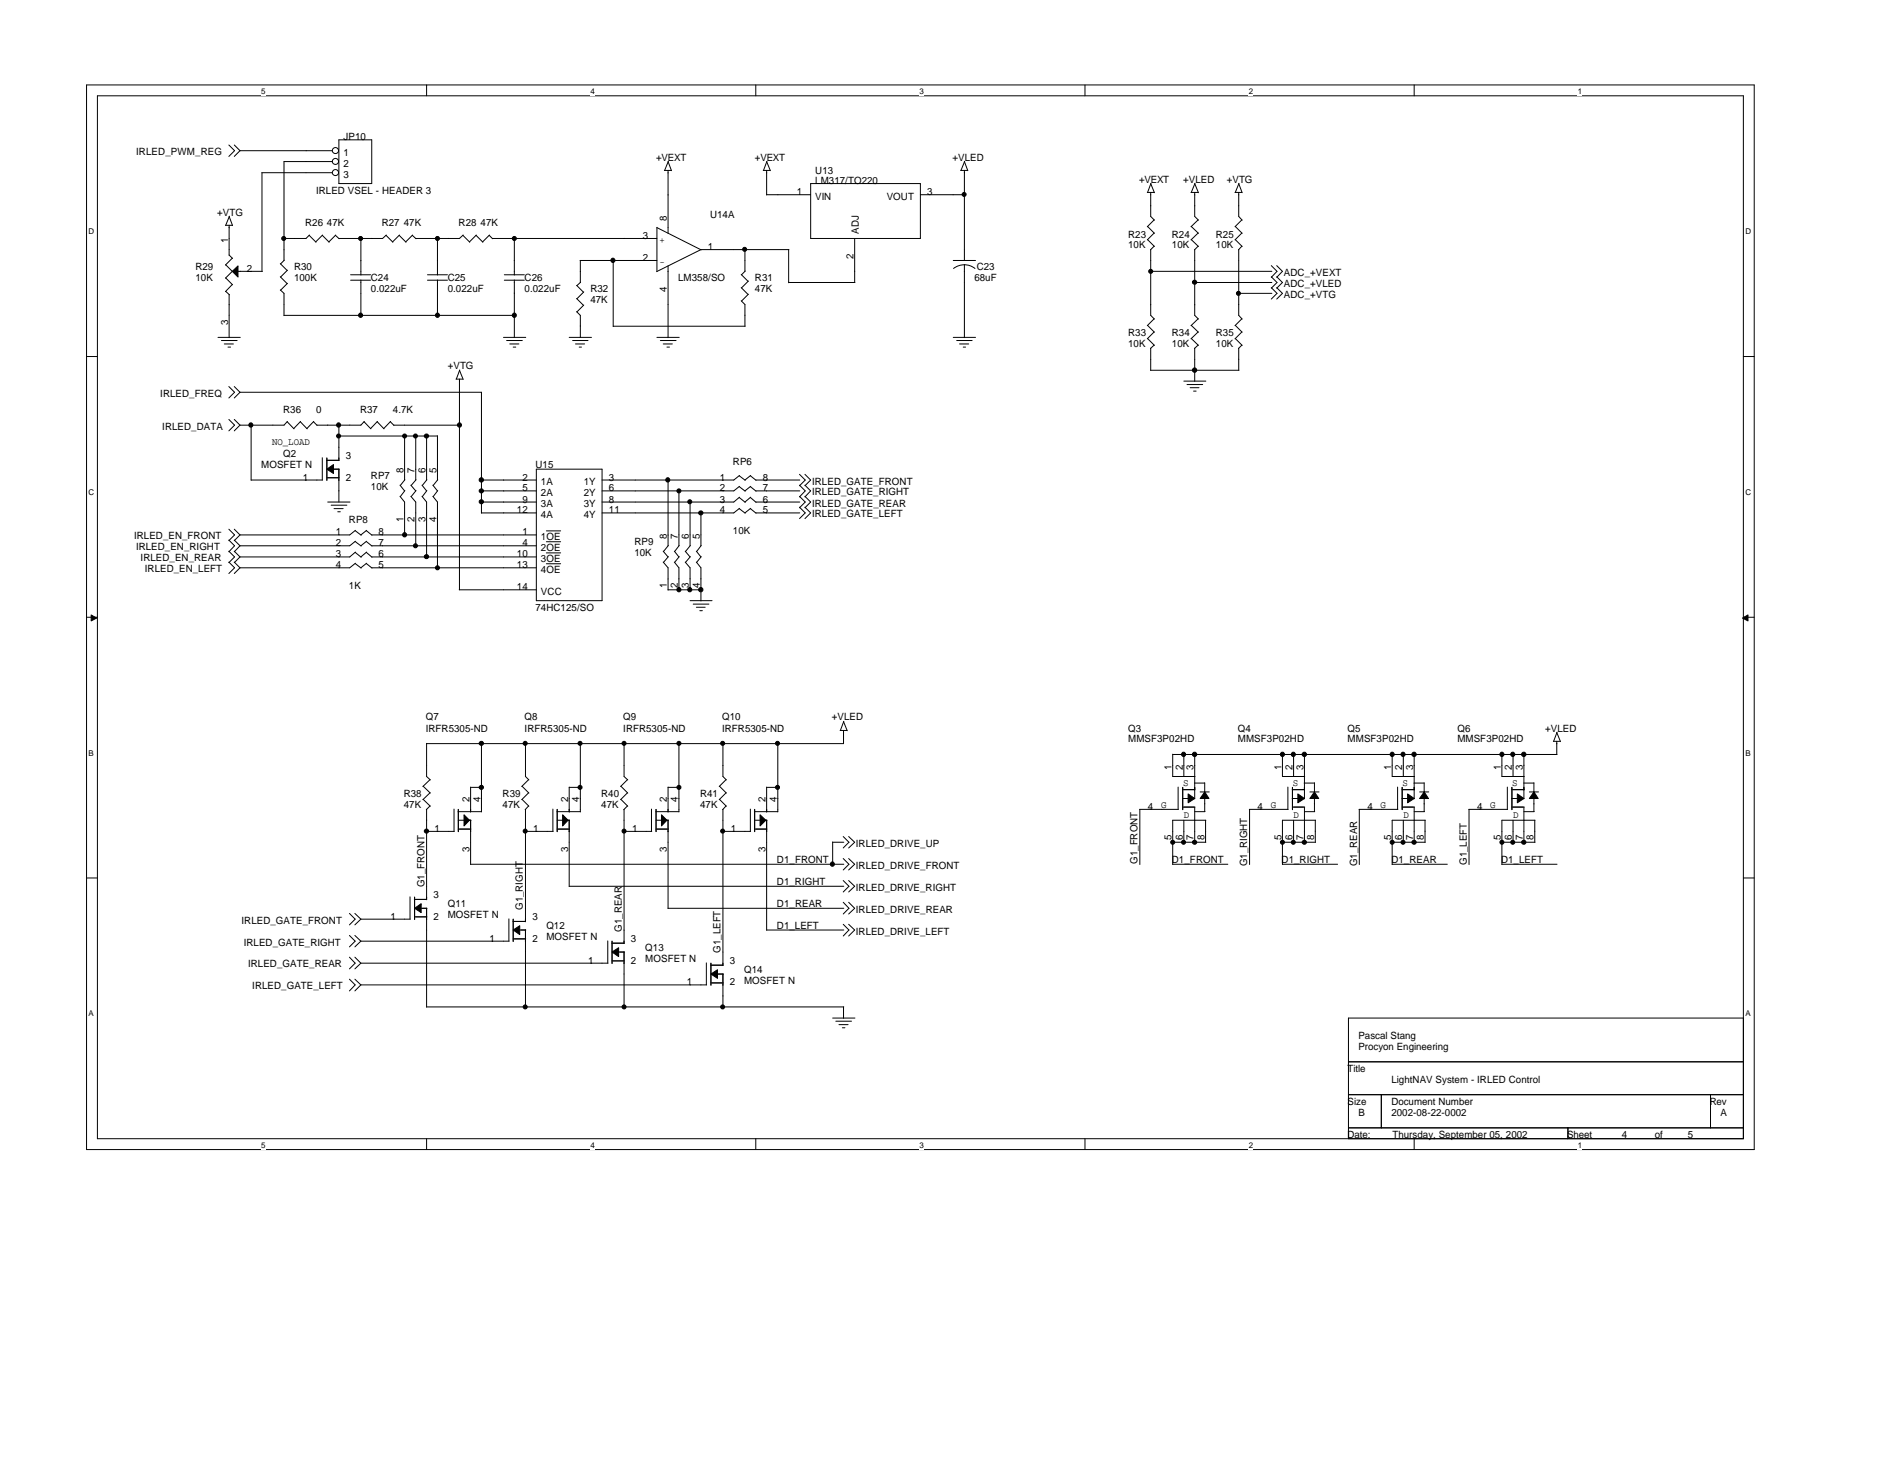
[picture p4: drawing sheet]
<svg xmlns="http://www.w3.org/2000/svg" width="279mm" height="216mm" viewBox="0 0 279 216" stroke-linecap="round" stroke-linejoin="round" font-family="sans-serif">
<path d="M12.8 12.6h247.1v157.6h-247.1zM14.4 14.2h243.9v154.4h-243.9z" fill="none" stroke="#000" stroke-width=".15"/>
<g fill="#fff">
<path d="M38.7 12.9h.6v1.3h-.6z"/>
<path d="M38.7 168.9h.6v1.3h-.6z"/>
</g>
<path d="M63.2 12.6v1.6M63.2 168.6v1.6" fill="none" stroke="#000" stroke-width=".15"/>
<g fill="#fff">
<path d="M87.5 12.9h.6v1.3h-.6z"/>
<path d="M87.5 168.9h.6v1.3h-.6z"/>
</g>
<path d="M112 12.6v1.6M112 168.6v1.6" fill="none" stroke="#000" stroke-width=".15"/>
<g fill="#fff">
<path d="M136.2 12.9h.6v1.3h-.6z"/>
<path d="M136.2 168.9h.6v1.3h-.6z"/>
</g>
<path d="M160.7 12.6v1.6M160.7 168.6v1.6" fill="none" stroke="#000" stroke-width=".15"/>
<g fill="#fff">
<path d="M185 12.9h.6v1.3h-.6z"/>
<path d="M185 168.9h.6v1.3h-.6z"/>
</g>
<path d="M209.5 12.6v1.6M209.5 168.6v1.6" fill="none" stroke="#000" stroke-width=".15"/>
<g fill="#fff">
<path d="M233.8 12.9h.6v1.3h-.6z"/>
<path d="M233.8 168.9h.6v1.3h-.6z"/>
<path d="M13.1 33.6h.8v1.3h-.8z"/>
<path d="M258.6 33.6h.8v1.3h-.8z"/>
<path d="M13.1 72.2h.8v1.3h-.8z"/>
<path d="M258.6 72.2h.8v1.3h-.8z"/>
</g>
<path d="M12.8 52.8h1.6M258.3 52.8h1.6" fill="none" stroke="#000" stroke-width=".15"/>
<g fill="#fff">
<path d="M13.1 110.8h.7v1.3h-.7z"/>
<path d="M258.6 110.8h.7v1.3h-.7z"/>
</g>
<path d="M12.8 91.4h1.6M258.3 91.4h1.6" fill="none" stroke="#000" stroke-width=".15"/>
<g fill="#000" stroke="#000" stroke-width=".15">
<path d="M13.5 91.1l.8 .4-.8 .4z" fill-rule="evenodd"/>
<path d="M258.1 91.5l.9-.4v.8z" fill-rule="evenodd"/>
</g>
<g fill="#fff">
<path d="M13.1 149.4h.7v1.3h-.7z"/>
<path d="M258.6 149.4h.7v1.3h-.7z"/>
</g>
<g fill="none" stroke="#000" stroke-width=".15">
<path d="M33.4 33.4h1M33.4 39.2l1.1 1M33.9 21.5l.8 .8-.8 .9M33.9 33.4v4.4M33.9 32.1l.6 1.3M33.9 37.8l.6 .5M34 32l-.6 1.4M34.4 38.2l-1 1M34.7 21.5l.9 .8M35.6 22.3l-.9 .9M35.6 22.3h13.6M38.8 25.6h10.4"/>
<path d="M38.8 25.6v14.6M41.5 39l1 1.1M42.1 38.5l-.5 .6M45.8 34.8l1 1.1M45.8 34.8l-.5 .5h-3.3M47.7 34.8l1.1 1.1M47.8 34.8l-1 1M49.2 23.9h-7.1v14.7M49.7 34.8l.5 .6M49.7 34.8l-1 1M50.2 20.7h4.9v6.5h-4.9zM53.5 35.3v5.4"/>
<path d="M57.2 34.8l1 1.1M57.2 34.8l-.5 .5h-6.5M59.1 34.8l1 1.1M59.2 34.8l-1 1M61.1 34.8l.5 .6M61.1 34.8l-1 1M64.8 35.3v5.4M68.6 34.8l1 1.1M68.6 34.8l-.5 .5h-6.5M70.5 34.8l1 1.1M70.6 34.8l-1.1 1M72.5 34.8l.5 .6"/>
<path d="M72.5 34.8l-1 1M72.9 35.3h24.4M76.2 35.3v5.4M85.9 38.6h11.4M86 38.6v3.2M90.8 38.6v9.8M97.3 33.7l6.6 3.3M97.3 33.7v6.5M98.4 25.2h1M99 25.2v9.3M99 39.4v10.6M99 23.9l.5 1.4"/>
<path d="M99 23.9l-.5 1.3M110.4 36.9v3.3M113.1 25.2h1M113.6 25.2v3.7M113.6 23.9l.5 1.4M113.6 28.8h6.5M113.6 23.9l-.5 1.3M116.8 37v4.9M116.9 37h-13.1l-6.5 3.2M120.1 27.2h16.2v8.1h-16.2zM126.6 35.3v6.5M136.3 28.8h6.6"/>
<path d="M141.2 38.6h3.3M142.3 25.2h1M142.9 39.2a2.44 2.44 0 0 1 1.5 .6M142.9 39.2a2.64 2.64 0 0 0-1.6 .6M142.9 25.2v13.4M142.9 39.2v10.8M142.9 23.9l.5 1.4M142.9 23.9l-.5 1.3M170 28.5h1M170 33.5l1 1M170 35.5l1 1M170.5 28.5v3.6l.5 .5"/>
<path d="M170.5 37v9.7l.5 .5M170.5 27.2l.5 1.3M170.5 27.1l-.5 1.4M171 32.6l-1 1M171 34.5l-1 1M171 36.5l-.6 .5M176.4 28.5h1.1M176.5 33.5l1 1M176.5 35.5l1 1M177 28.5v3.6l.5 .5M177 37v9.7l.5 .5M177 27.2l.5 1.3"/>
<path d="M177 27.1l-.5 1.4M177.5 32.6l-1.1 1M177.5 34.5l-1.1 1M177.5 36.5l-.6 .5M183 28.5h1M183 33.5l1 1M183 35.5l1 1M183.5 28.5v3.6l.5 .5M183.5 37v9.7l.5 .5M183.5 27.2l.5 1.3M183.6 27.1l-.6 1.4M184 32.6l-1 1"/>
<path d="M184 34.5l-1 1M184 36.5l-.5 .5M188.3 39.3l.9 .9-.9 .9M189.1 39.3l.9 .9-.9 .9M32.3 50h3.3M32.8 50.4h2.3M33.2 50.9h1.4M33.4 41.2l1.1 1M33.4 43.1l.6 .6M33.8 51.4h.4M33.9 57.2l.8 .9-.8 .8M33.9 43.6v6.4"/>
<path d="M34.4 40.2l-1 1M34.4 42.1l-1 1.1M34.7 57.2l.9 .9-.9 .8M35.3 40.2h3.6M35.5 58.1h35.8v17.9M41.5 42.9l.6 .5v3.3M41.5 41l1 1M42.1 46.7h34.1M42.6 40l-1 1M42.6 42l-1 1M51.9 40.7h3M51.9 41.5h3"/>
<path d="M53.5 41.5v5.2M63.3 40.7h3M63.3 41.5h3M64.8 41.5v5.2M67.6 56.1h1M68.1 56.1v31.2M68.1 54.8l.5 1.4M68.1 54.8l-.5 1.3M74.6 50h3.3M74.7 40.7h3M74.7 41.5h3M75.1 50.4h2.3"/>
<path d="M75.5 50.9h1.4M76 51.4h.4M76.2 41.5v8.5M84.3 50h3.3M84.8 50.4h2.3M85.3 50.9h1.3M85.4 46.1l.6 .6v3.3M85.4 44.2l1 1M85.4 42.3l1 1M85.8 51.4h.3M86 41.8l-.5 .5M86.5 45.2l-1 1"/>
<path d="M86.5 43.2l-1 1M90.8 48.3h19.6M97.3 50h3.3M97.8 50.4h2.4M98.2 50.9h1.4M98.8 51.4h.4M109.8 44.5l.6 .6v3.2M109.8 42.6l1 1M109.8 40.6l1 1.1M110.4 40.1l-.6 .6M110.9 43.6l-1.1 1M110.9 41.6l-1.1 1"/>
<path d="M116.8 41.8h9.9M141.2 50h3.3M141.7 50.4h2.3M142.1 50.9h1.4M142.7 51.4h.3M170 48.2l1 1M170 50.1l1 1M170.5 51.6v3.3M170.5 40.2h17.9M170.5 54.8h13.1M171 47.2l-1 1M171 49.2l-1 1"/>
<path d="M171 51.1l-.6 .5M175.4 56.4h3.2M175.8 56.9h2.4M176.3 57.4h1.3M176.5 48.2l1 1M176.5 50.1l1 1M176.8 57.9h.4M177 51.6v4.9M177 41.8h11.4M177.5 47.2l-1.1 1M177.5 49.2l-1.1 1M177.5 51.1l-.6 .5"/>
<path d="M183 48.2l1 1M183 50.1l1 1M183.5 51.6v3.2M183.5 43.4h4.9M184 47.2l-1 1M184 49.2l-1 1M184 51.1l-.5 .5M188.3 41l.9 .8-.9 .9M188.3 42.6l.9 .8-.9 .9M189.1 41l.9 .8-.9 .9M189.1 42.6l.9 .8-.9 .9M33.9 62.1l.8 .9-.8 .8"/>
<path d="M33.9 78.4l.8 .8-.8 .9M33.9 80l.8 .8-.8 .9M34.7 62.1l.9 .9M34.7 78.4l.9 .8M34.7 80l.9 .8M35.6 63l-.9 .8M35.6 79.2l-.9 .9M37.2 71.1h10.6M37.2 63v8.1M42.5 62.4l1.1 1.1M42.6 62.4l-.5 .6h-6.5M44.5 62.4l1 1.1"/>
<path d="M44.5 62.4l-1 1.1M46.4 62.4l.6 .6M46.5 62.4l-1 1.1M47.7 67.8v3.3M48.4 68.2h1.8M48.4 67.8v3.3M48.4 70.7h1.8M48.6 74.3h3.3M49.1 74.8h2.3M49.2 69.5h1M49.5 75.3h1.3M50 75.8h.4"/>
<path d="M50.2 63v5.2M50.2 69.5v4.8M50.2 64.6h14.6M52.6 78.6l.9 .7M52.7 78.5l-.9 .7h-16.2M53.9 62.4l1 1.1M54 62.4l-.5 .6h-6.6M54.3 78.6l.8 .7M54.3 78.5l-.8 .7M55.1 79.2h24.4M55.9 62.4l1 1.1M55.9 62.4l-1 1.1"/>
<path d="M57.8 62.4l.6 .6M57.9 62.4l-1.1 1.1M58.3 63h9.8M59.3 71.8l.6 .9M59.3 73.5l.6 .8v5M59.9 64.5v6.6M60 71l-.7 .9M60 72.6l-.7 .9M60.9 71.8l.7 .9M60.9 73.5l.7 .8v6.6M61.6 64.6v6.5M61.6 71l-.7 .9"/>
<path d="M61.6 72.6l-.7 .9M62.5 73.5l.7 .8v8.2M62.5 71.8l.7 .9M63.2 64.6v6.5M63.2 71l-.6 .9M63.2 72.6l-.6 .9M64.1 71.8l.7 .9M64.1 73.5l.7 .8v9.8M64.8 64.5v6.6M64.8 71l-.6 .9M64.8 72.6l-.6 .9M71.3 74.3h8.2"/>
<path d="M71.3 71.1h8.2M71.3 72.7h8.2M71.3 76h8.2M79.5 69.5h9.7v19.4h-9.7zM80.9 78.6h2.2M99 71.1v9.7M100.6 72.6v8.2M102.2 74.3v6.5M103.8 75.9v4.9M109.5 72.1l.9 .6M109.5 73.7l.9 .7M109.5 75.3l.9 .7"/>
<path d="M109.5 70.4l.9 .7M109.6 73.6l-.9 .7h-19.5M109.6 72l-.9 .7h-19.5M109.6 75.3l-.9 .7h-19.5M109.6 70.4l-.9 .7h-19.5M111.2 72.1l.8 .6M111.2 73.7l.8 .7M111.2 75.3l.8 .7M111.2 70.4l.8 .7M111.2 72l-.8 .7M111.2 73.6l-.8 .7M111.2 75.3l-.8 .7"/>
<path d="M111.2 70.4l-.8 .7M112 74.3h6.5M112 71.1h6.5M112 72.7h6.5M112 76h6.5M118.4 71.8l.9 .9-.9 .9M118.4 70.2l.9 .9-.9 .8M118.4 73.5l.9 .8-.9 .9M118.4 75.1l.9 .9-.9 .8M119.2 71.8l.9 .9-.9 .9M119.2 70.2l.9 .9-.9 .8M119.2 73.5l.9 .8-.9 .9"/>
<path d="M119.2 75.1l.9 .9-.9 .8M33.9 83.2l.8 .9-.8 .8M33.9 81.6l.8 .9-.8 .8M34.7 83.2l.9 .9M34.7 81.6l.9 .9M35.6 84.1l-.9 .8M35.6 82.5l-.9 .8M35.6 80.8l-.9 .9M52.6 80.2l.9 .7M52.6 81.8l.9 .7M52.6 83.4l.9 .7M52.7 80.1l-.9 .7h-16.2"/>
<path d="M52.7 81.8l-.9 .7h-16.2M52.7 83.4l-.9 .7h-16.2M54.3 80.2l.8 .7M54.3 81.8l.8 .7M54.3 83.4l.8 .7M54.3 80.1l-.8 .7M54.3 81.8l-.8 .7M54.3 83.4l-.8 .7M55.1 80.8h24.4M55.1 82.5h24.4M55.1 84.1h24.4M68 87.3h11.5"/>
<path d="M80.9 80.2h2.2M80.9 81.9h2.2M80.9 83.5h2.2M98.2 83.2l.8 .9v3.3M98.2 81.6l.8 .9M99 87.3h4.9M99 80.8l-.7 .9M99 82.4l-.7 .9M99.9 81.6l.7 .9M99.9 83.2l.7 .9v3.2M100.6 80.8l-.7 .9M100.6 82.4l-.7 .9"/>
<path d="M101.5 81.6l.7 .9M101.5 83.2l.7 .9v3.2M102.2 88.9h3.3M102.3 80.8l-.7 .9M102.3 82.4l-.7 .9M102.7 89.5h2.3M103.2 89.9h1.3M103.2 81.6l.6 .9M103.2 83.2l.6 .9v4.9M103.7 90.4h.3M103.9 80.8l-.7 .9M103.9 82.4l-.7 .9"/>
<path d="M62.7 116.4l1 1M62.7 118.4l1 1M63.2 110.1v4.9l.5 .5M63.2 119.9v13.3M63.7 115.4l-1.1 1.1M63.7 117.4l-1.1 1M63.7 119.3l-.5 .6M67.3 119.8v3.3M67.9 119.9v3.3M69.7 116.5v3.7M69.7 116.6h1.7M71.3 110.1v10.1"/>
<path d="M77.3 116.4l1.1 1M77.3 118.4l1.1 1M77.8 110.1v4.9l.6 .5M77.8 119.9v16.6M78.3 115.4l-1 1.1M78.3 117.4l-1 1M78.3 119.3l-.5 .6M81.9 119.8v3.3M82.5 119.9v3.3M84.3 116.5v3.7M84.3 116.6h1.7M86 110.1v10.1"/>
<path d="M92 116.4l1 1M92 118.4l1 1M92.5 110.1v4.9l.5 .5M92.5 119.9v19.8M93 115.4l-1.1 1.1M93 117.4l-1.1 1M93 119.3l-.6 .6M96.5 119.8v3.3M97.2 119.9v3.3M99 116.5v3.7M99 116.6h1.6M100.6 110.1v10.1"/>
<path d="M106.6 116.4l1 1M106.6 118.4l1 1M107.1 110.1v4.9l.5 .5M107.1 119.9v23.1M107.6 115.4l-1.1 1.1M107.6 117.4l-1.1 1M107.6 119.3l-.5 .6M111.2 119.8v3.3M111.8 119.9v3.3M113.6 116.5v3.7M113.6 116.6h1.7M115.2 110.1v10.1"/>
<path d="M124.5 108.2h1M125 108.2v1.9h-61.8M125 106.9l.5 1.3M125 106.8l-.5 1.4M168.8 119.9h5.8M168.9 119.9v8.1M173.7 111.7v3.3h3.3M173.7 111.7h57M174.5 116.5v3.4M175.2 116.9h1.8M175.2 118.2h1.8M175.2 119.5h1.8"/>
<path d="M175.2 116.6v3.3M175.4 111.7v3.3M176.9 116h1.6M177 111.7v6.6M177 119.5v5.3M177.8 117.3h1.3M178.5 115.9v4.3M185.1 119.9h5.7M185.1 119.9v8.1M190 111.7v3.3h3.3M190.8 116.5v3.4M191.4 116.9h1.8"/>
<path d="M191.4 118.2h1.8M191.5 116.6v3.3M191.5 119.5h1.8M191.6 111.7v3.3M193.2 116h1.5M193.2 111.7v6.6M193.2 119.5v5.3M194.1 117.3h1.3M194.7 115.9v4.3M201.3 119.9h5.8M201.4 119.9v8.1M206.2 111.7v3.3h3.3"/>
<path d="M207 116.5v3.4M207.7 116.9h1.8M207.7 118.2h1.8M207.7 119.5h1.8M207.7 116.6v3.3M207.9 111.7v3.3M209.5 116h1.5M209.5 111.7v6.6M209.5 119.5v5.3M210.3 117.3h1.4M211 115.9v4.3M217.6 119.9h5.7"/>
<path d="M217.6 119.9v8.1M222.5 111.7v3.3h3.3M223.3 116.5v3.4M223.9 116.9h1.9M223.9 118.2h1.9M224 119.5h1.8M224 116.6v3.3M224.1 111.7v3.3M225.7 116h1.5M225.8 111.7v6.6M225.8 119.5v5.3M226.6 117.3h1.3"/>
<path d="M227.2 115.9v4.3M230.1 109.8h1M230.6 109.8v1.9M230.6 108.5l.6 1.3M230.7 108.4l-.5 1.4M12.8 130h1.6M51.8 138.5l.8 .9-.8 .8M51.8 135.3l.8 .8-.8 .9M52.6 138.5l.9 .9M52.6 135.3l.9 .8M53.5 139.4l-.9 .8M53.5 136.1l-.9 .9"/>
<path d="M53.5 136.1h7.3M53.5 139.4h21.9M60.7 132.8v3.3M61.4 133.2h1.8M61.4 132.8v3.3M61.4 135.8h1.8M62.2 134.5h1M63.2 123.1h4.1M63.2 134.5v14.6M67.9 120.2h3.4M67.9 121.5h1.9M67.9 122.8h1.9"/>
<path d="M69.7 121.5v6.5M69.7 128h55.3M75.4 136.1v3.3M76 136.4h1.8M76 136.1v3.3M76 139h1.9M76.9 137.7h1M77.8 137.7v11.4M77.8 123.1h4.2M82.5 120.2h3.5M82.5 121.5h1.9M82.5 122.8h1.9"/>
<path d="M84.3 121.5v9.8M84.3 131.2h40.7M90 139.3v3.3M90.6 139.7h1.9M90.7 139.4v3.3M92.5 123.1h4.1M97.1 120.2h3.5M97.2 121.5h1.8M97.2 122.8h1.8M99 121.5v13M99 134.5h26M107.1 123.1h4.1"/>
<path d="M111.8 120.2h3.4M111.8 121.5h1.8M111.8 122.8h1.8M113.6 121.5v16.3M113.6 137.7h11.4M123.4 124.7v3.3M123.4 124.7h1.6M124.9 136.9l.9 .8-.9 .9M124.9 133.6l.9 .9-.9 .8M124.9 127.1l.9 .9-.9 .8M124.9 130.4l.9 .8-.9 .9M124.9 123.9l.9 .8-.9 .9"/>
<path d="M125.7 136.9l.9 .8-.9 .9M125.7 133.6l.9 .9-.9 .8M125.7 127.1l.9 .9-.9 .8M125.7 130.4l.9 .8-.9 .9M125.7 123.9l.9 .8-.9 .9M173.7 124.7h4.9M173.7 128h8.2M175.4 121.5v3.3M177 120.2h1.5M178.6 121.5v3.2M178.6 121.5h-4.9v6.5M190 124.7h4.9"/>
<path d="M190 128h8.2M191.6 121.5v3.3M193.2 120.2h1.6M194.9 121.5v3.2M194.9 121.5h-4.9v6.5M206.2 124.7h5M206.2 128h8.2M207.9 121.5v3.3M209.5 120.2h1.5M211.1 121.5v3.2M211.2 121.5h-5v6.5M222.5 124.7h4.9"/>
<path d="M222.5 128h8.2M224.1 121.5v3.3M225.8 120.2h1.5M227.4 121.5v3.2M227.4 121.5h-4.9v6.5M258.3 130h1.6M51.8 145l.8 .8-.8 .9M51.8 141.7l.8 .9-.8 .9M52.6 145l.9 .8M52.6 141.7l.9 .9M53.5 145.8l-.9 .9M53.5 142.6l-.9 .9"/>
<path d="M53.5 142.6h36.6M53.5 145.8h51.2M63.2 149.1h61.8M90.7 142.3h1.8M91.5 141h1M92.5 141v8.1M104.6 142.6v3.2M105.3 142.9h1.8M105.3 142.6v3.3M105.3 145.5h1.8M106.1 144.2h1M107.1 144.2v4.9"/>
<path d="M123.4 150.8h3.3M123.8 151.2h2.3M124.3 151.7h1.3M124.8 152.2h.4M125 149.1v1.7M199.8 150.8h58.5v17.8h-58.5zM199.8 157.2h58.5M199.8 162.1h58.5M199.8 167h58.5M204.6 162.1v4.9M232.3 167v1.6M253.4 162.1v4.9"/>
<circle cx="49.7" cy="23.9" r=".45"/>
<circle cx="49.7" cy="22.3" r=".45"/>
<circle cx="49.7" cy="25.6" r=".45"/>
</g>
<g fill="#000" stroke="#000" stroke-width=".15">
<path d="M34.4 40.2l.9-.8v1.6z" fill-rule="evenodd"/>
<path d="M48.4 69.5l1-.7v1.3z" fill-rule="evenodd"/>
<path d="M176 117.6l1 .6-1 .7z" fill-rule="evenodd"/>
<path d="M178.5 117.3l.6 .9h-1.3z" fill-rule="evenodd"/>
<path d="M192.3 117.6l.9 .6-.9 .7z" fill-rule="evenodd"/>
<path d="M194.7 117.3l.7 .9h-1.3z" fill-rule="evenodd"/>
<path d="M208.5 117.6l1 .6-1 .7z" fill-rule="evenodd"/>
<path d="M211 117.3l.6 .9h-1.3z" fill-rule="evenodd"/>
<path d="M224.8 117.6l1 .6-1 .7z" fill-rule="evenodd"/>
<path d="M227.2 117.3l.7 .9h-1.3z" fill-rule="evenodd"/>
<path d="M61.4 134.5l1-.7v1.3z" fill-rule="evenodd"/>
<path d="M68.7 120.7l.8 .8-.8 .8z" fill-rule="evenodd"/>
<path d="M76 137.7l1-.6v1.3z" fill-rule="evenodd"/>
<path d="M83.3 120.7l.9 .8-.9 .8z" fill-rule="evenodd"/>
<path d="M98 120.7l.8 .8-.8 .8z" fill-rule="evenodd"/>
<path d="M112.6 120.7l.8 .8-.8 .8z" fill-rule="evenodd"/>
<path d="M90.7 141l.9-.7v1.4z" fill-rule="evenodd"/>
<path d="M105.3 144.2l1-.6v1.3z" fill-rule="evenodd"/>
<circle cx="42" cy="35.3" r=".3"/>
<circle cx="53.4" cy="35.3" r=".3"/>
<circle cx="64.8" cy="35.3" r=".3"/>
<circle cx="76.2" cy="35.3" r=".3"/>
<circle cx="90.8" cy="38.6" r=".31"/>
<circle cx="110.3" cy="36.9" r=".3"/>
<circle cx="142.8" cy="28.8" r=".3"/>
<circle cx="53.4" cy="46.7" r=".31"/>
<circle cx="64.8" cy="46.7" r=".31"/>
<circle cx="76.2" cy="46.7" r=".31"/>
<circle cx="170.5" cy="40.2" r=".3"/>
<circle cx="177" cy="54.8" r=".32"/>
<circle cx="177" cy="41.8" r=".31"/>
<circle cx="183.5" cy="43.4" r=".3"/>
<circle cx="37.1" cy="62.9" r=".31"/>
<circle cx="50.1" cy="62.9" r=".31"/>
<circle cx="50.2" cy="64.6" r=".3"/>
<circle cx="59.9" cy="79.2" r=".31"/>
<circle cx="59.9" cy="64.6" r=".3"/>
<circle cx="61.5" cy="64.6" r=".3"/>
<circle cx="63.2" cy="64.6" r=".31"/>
<circle cx="68.1" cy="62.9" r=".31"/>
<circle cx="71.3" cy="71.1" r=".32"/>
<circle cx="71.3" cy="72.7" r=".31"/>
<circle cx="71.3" cy="74.3" r=".31"/>
<circle cx="98.9" cy="71.1" r=".31"/>
<circle cx="100.6" cy="72.7" r=".3"/>
<circle cx="102.2" cy="74.3" r=".3"/>
<circle cx="103.8" cy="76" r=".31"/>
<circle cx="61.5" cy="80.8" r=".3"/>
<circle cx="63.2" cy="82.4" r=".31"/>
<circle cx="64.8" cy="84.1" r=".3"/>
<circle cx="100.6" cy="87.3" r=".31"/>
<circle cx="102.2" cy="87.3" r=".31"/>
<circle cx="103.8" cy="87.3" r=".32"/>
<circle cx="71.3" cy="110.1" r=".31"/>
<circle cx="71.3" cy="116.6" r=".31"/>
<circle cx="77.8" cy="110.1" r=".3"/>
<circle cx="85.9" cy="110.1" r=".3"/>
<circle cx="85.9" cy="116.6" r=".3"/>
<circle cx="92.4" cy="110.1" r=".3"/>
<circle cx="100.6" cy="110.1" r=".3"/>
<circle cx="100.6" cy="116.6" r=".3"/>
<circle cx="107.1" cy="110.1" r=".3"/>
<circle cx="115.2" cy="110.1" r=".3"/>
<circle cx="115.2" cy="116.6" r=".3"/>
<circle cx="175.3" cy="111.7" r=".31"/>
<circle cx="177" cy="111.7" r=".32"/>
<circle cx="190" cy="111.7" r=".31"/>
<circle cx="191.6" cy="111.7" r=".31"/>
<circle cx="193.2" cy="111.7" r=".32"/>
<circle cx="206.2" cy="111.7" r=".31"/>
<circle cx="207.8" cy="111.7" r=".31"/>
<circle cx="209.5" cy="111.7" r=".32"/>
<circle cx="222.5" cy="111.7" r=".31"/>
<circle cx="224.1" cy="111.7" r=".31"/>
<circle cx="225.7" cy="111.7" r=".32"/>
<circle cx="63.2" cy="123.1" r=".31"/>
<circle cx="77.8" cy="123.1" r=".3"/>
<circle cx="92.4" cy="123.1" r=".3"/>
<circle cx="107.1" cy="123.1" r=".3"/>
<circle cx="123.3" cy="128" r=".31"/>
<circle cx="173.7" cy="124.7" r=".3"/>
<circle cx="175.3" cy="124.7" r=".3"/>
<circle cx="177" cy="124.7" r=".31"/>
<circle cx="190" cy="124.7" r=".3"/>
<circle cx="191.6" cy="124.7" r=".3"/>
<circle cx="193.2" cy="124.7" r=".31"/>
<circle cx="206.2" cy="124.7" r=".3"/>
<circle cx="207.8" cy="124.7" r=".3"/>
<circle cx="209.5" cy="124.7" r=".31"/>
<circle cx="222.5" cy="124.7" r=".3"/>
<circle cx="224.1" cy="124.7" r=".3"/>
<circle cx="225.7" cy="124.7" r=".31"/>
<circle cx="77.8" cy="149.1" r=".3"/>
<circle cx="92.4" cy="149.1" r=".3"/>
<circle cx="107.1" cy="149.1" r=".3"/>
</g>
<g font-size="1.5">
<text x="20.2" y="23">IRLED_PWM_REG</text>
<text x="50.9" y="20.7">JP10</text>
<text x="50.9" y="23.1">1</text>
<text x="97.2" y="23.8">+VEXT</text>
<text x="111.8" y="23.8">+VEXT</text>
<text x="141.1" y="23.8">+VLED</text>
<text x="46.8" y="28.7">IRLED VSEL - HEADER 3</text>
<text x="50.9" y="24.7">2</text>
<text x="50.9" y="26.4">3</text>
<text x="118" y="28.9">1</text>
<text x="120.8" y="25.7">U13</text>
<text x="120.8" y="27.2">LM317/TO220</text>
<text x="120.8" y="29.6">VIN</text>
<text x="131.4" y="29.6">VOUT</text>
<text x="137.4" y="28.9">3</text>
<text x="168.7" y="27.1">+VEXT</text>
<text x="175.3" y="27.1">+VLED</text>
<text x="181.7" y="27.1">+VTG</text>
<text x="32.2" y="31.9">+VTG</text>
<text x="33.8" y="35.9" transform="rotate(-90 33.8 35.9)">1</text>
<text x="45.2" y="33.5">R26</text>
<text x="48.4" y="33.5">47K</text>
<text x="56.6" y="33.5">R27</text>
<text x="59.8" y="33.5">47K</text>
<text x="67.9" y="33.5">R28</text>
<text x="71.2" y="33.5">47K</text>
<text x="95.2" y="35.4">3</text>
<text x="98.8" y="32.7" transform="rotate(-90 98.8 32.7)">8</text>
<text x="105.2" y="32.3">U14A</text>
<text x="127.2" y="34.6" transform="rotate(-90 127.2 34.6)">ADJ</text>
<text x="167.1" y="35.2">R23</text>
<text x="173.6" y="35.2">R24</text>
<text x="180.1" y="35.2">R25</text>
<text x="29" y="40">R29</text>
<text x="29" y="41.7">10K</text>
<text x="36.6" y="40.3">2</text>
<text x="43.6" y="40">R30</text>
<text x="43.6" y="41.7">100K</text>
<text x="54.9" y="41.7">C24</text>
<text x="66.3" y="41.7">C25</text>
<text x="77.7" y="41.7">C26</text>
<text x="95.2" y="38.7">2</text>
<text x="97.7" y="36">+</text>
<text x="97.7" y="39.3">-</text>
<text x="100.5" y="41.7">LM358/SO</text>
<text x="104.9" y="37">1</text>
<text x="111.8" y="41.7">R31</text>
<text x="126.4" y="38.3" transform="rotate(-90 126.4 38.3)">2</text>
<text x="144.4" y="41.7">68uF</text>
<text x="144.7" y="40">C23</text>
<text x="167.1" y="36.8">10K</text>
<text x="173.6" y="36.8">10K</text>
<text x="180.1" y="36.8">10K</text>
<text x="190.2" y="40.9">ADC_+VEXT</text>
<text x="54.9" y="43.3">0.022uF</text>
<text x="66.3" y="43.3">0.022uF</text>
<text x="77.7" y="43.3">0.022uF</text>
<text x="87.5" y="43.3">R32</text>
<text x="87.5" y="44.9">47K</text>
<text x="98.8" y="43.2" transform="rotate(-90 98.8 43.2)">4</text>
<text x="111.8" y="43.3">47K</text>
<text x="190.2" y="42.5">ADC_+VLED</text>
<text x="190.2" y="44.1">ADC_+VTG</text>
<text x="33.8" y="48.1" transform="rotate(-90 33.8 48.1)">3</text>
<text x="167.1" y="49.8">R33</text>
<text x="167.1" y="51.4">10K</text>
<text x="173.6" y="49.8">R34</text>
<text x="173.6" y="51.4">10K</text>
<text x="180.1" y="49.8">R35</text>
<text x="180.1" y="51.4">10K</text>
<text x="23.7" y="58.8">IRLED_FREQ</text>
<text x="66.3" y="54.7">+VTG</text>
<text x="24" y="63.6">IRLED_DATA</text>
<text x="40.3" y="65.9">NO_LOAD</text>
<text x="42" y="61.2">R36</text>
<text x="46.8" y="61.2">0</text>
<text x="53.3" y="61.2">R37</text>
<text x="58.2" y="61.2">4.7K</text>
<text x="38.7" y="69.3">MOSFET N</text>
<text x="42" y="67.7">Q2</text>
<text x="44.9" y="71.2">1</text>
<text x="51.2" y="67.9">3</text>
<text x="51.2" y="71.2">2</text>
<text x="54.9" y="71">RP7</text>
<text x="59.8" y="70.1" transform="rotate(-90 59.8 70.1)">8</text>
<text x="61.4" y="70.1" transform="rotate(-90 61.4 70.1)">7</text>
<text x="63" y="70.1" transform="rotate(-90 63 70.1)">6</text>
<text x="64.6" y="70.1" transform="rotate(-90 64.6 70.1)">5</text>
<text x="77.4" y="71.2">2</text>
<text x="79.3" y="69.3">U15</text>
<text x="80.1" y="71.9">1A</text>
<text x="86.5" y="71.9">1Y</text>
<text x="90.2" y="71.2">3</text>
<text x="106.6" y="71.2">1</text>
<text x="108.6" y="68.8">RP6</text>
<text x="113" y="71.2">8</text>
<text x="120.3" y="71.8">IRLED_GATE_FRONT</text>
<text x="51.7" y="77.4">RP8</text>
<text x="54.9" y="72.6">10K</text>
<text x="59.8" y="77.3" transform="rotate(-90 59.8 77.3)">1</text>
<text x="61.4" y="77.3" transform="rotate(-90 61.4 77.3)">2</text>
<text x="63" y="77.3" transform="rotate(-90 63 77.3)">3</text>
<text x="64.6" y="77.3" transform="rotate(-90 64.6 77.3)">4</text>
<text x="76.6" y="76">12</text>
<text x="77.4" y="72.8">5</text>
<text x="77.4" y="74.4">9</text>
<text x="80.1" y="73.5">2A</text>
<text x="80.1" y="75.1">3A</text>
<text x="80.1" y="76.8">4A</text>
<text x="86.5" y="73.5">2Y</text>
<text x="86.5" y="75.1">3Y</text>
<text x="86.5" y="76.8">4Y</text>
<text x="90.2" y="72.8">6</text>
<text x="90.2" y="74.4">8</text>
<text x="90.2" y="76">11</text>
<text x="106.6" y="72.8">2</text>
<text x="106.6" y="76">4</text>
<text x="106.6" y="74.4">3</text>
<text x="113" y="76">5</text>
<text x="113" y="74.4">6</text>
<text x="113" y="72.8">7</text>
<text x="120.3" y="73.4">IRLED_GATE_RIGHT</text>
<text x="120.3" y="75">IRLED_GATE_REAR</text>
<text x="120.3" y="76.6">IRLED_GATE_LEFT</text>
<text x="19.9" y="79.9">IRLED_EN_FRONT</text>
<text x="20.2" y="81.5">IRLED_EN_RIGHT</text>
<text x="20.8" y="83.1">IRLED_EN_REAR</text>
<text x="49.7" y="79.3">1</text>
<text x="49.7" y="80.9">2</text>
<text x="49.7" y="82.5">3</text>
<text x="56.1" y="82.5">6</text>
<text x="56.1" y="80.9">7</text>
<text x="56.1" y="79.3">8</text>
<text x="76.6" y="82.5">10</text>
<text x="77.4" y="79.3">1</text>
<text x="77.4" y="80.9">4</text>
<text x="80.1" y="80">1OE</text>
<text x="80.1" y="81.6">2OE</text>
<text x="80.1" y="83.3">3OE</text>
<text x="94" y="80.7">RP9</text>
<text x="94" y="82.3">10K</text>
<text x="98.8" y="79.8" transform="rotate(-90 98.8 79.8)">8</text>
<text x="100.4" y="79.8" transform="rotate(-90 100.4 79.8)">7</text>
<text x="102.1" y="79.8" transform="rotate(-90 102.1 79.8)">6</text>
<text x="103.7" y="79.8" transform="rotate(-90 103.7 79.8)">5</text>
<text x="108.6" y="79.1">10K</text>
<text x="21.5" y="84.8">IRLED_EN_LEFT</text>
<text x="49.7" y="84.2">4</text>
<text x="51.7" y="87.2">1K</text>
<text x="56.1" y="84.2">5</text>
<text x="76.6" y="87.4">14</text>
<text x="76.6" y="84.2">13</text>
<text x="80.1" y="88.1">VCC</text>
<text x="80.1" y="84.9">4OE</text>
<text x="98.8" y="87.1" transform="rotate(-90 98.8 87.1)">1</text>
<text x="100.4" y="87.1" transform="rotate(-90 100.4 87.1)">2</text>
<text x="102.1" y="87.1" transform="rotate(-90 102.1 87.1)">3</text>
<text x="103.7" y="87.1" transform="rotate(-90 103.7 87.1)">4</text>
<text x="79.3" y="90.4">74HC125/SO</text>
<text x="63.1" y="106.7">Q7</text>
<text x="77.7" y="106.7">Q8</text>
<text x="92.3" y="106.7">Q9</text>
<text x="107" y="106.7">Q10</text>
<text x="123.2" y="106.7">+VLED</text>
<text x="63.1" y="108.3">IRFR5305-ND</text>
<text x="77.7" y="108.3">IRFR5305-ND</text>
<text x="92.3" y="108.3">IRFR5305-ND</text>
<text x="107" y="108.3">IRFR5305-ND</text>
<text x="167.1" y="108.3">Q3</text>
<text x="167.1" y="109.9">MMSF3P02HD</text>
<text x="173.6" y="114" transform="rotate(-90 173.6 114)">1</text>
<text x="175.2" y="114" transform="rotate(-90 175.2 114)">2</text>
<text x="176.8" y="114" transform="rotate(-90 176.8 114)">3</text>
<text x="183.4" y="108.3">Q4</text>
<text x="183.4" y="109.9">MMSF3P02HD</text>
<text x="189.8" y="114" transform="rotate(-90 189.8 114)">1</text>
<text x="191.5" y="114" transform="rotate(-90 191.5 114)">2</text>
<text x="193.1" y="114" transform="rotate(-90 193.1 114)">3</text>
<text x="199.6" y="108.3">Q5</text>
<text x="199.6" y="109.9">MMSF3P02HD</text>
<text x="206.1" y="114" transform="rotate(-90 206.1 114)">1</text>
<text x="207.7" y="114" transform="rotate(-90 207.7 114)">2</text>
<text x="209.3" y="114" transform="rotate(-90 209.3 114)">3</text>
<text x="215.9" y="108.3">Q6</text>
<text x="215.9" y="109.9">MMSF3P02HD</text>
<text x="222.3" y="114" transform="rotate(-90 222.3 114)">1</text>
<text x="224" y="114" transform="rotate(-90 224 114)">2</text>
<text x="225.6" y="114" transform="rotate(-90 225.6 114)">3</text>
<text x="228.9" y="108.3">+VLED</text>
<text x="59.8" y="118.1">R38</text>
<text x="59.8" y="119.7">47K</text>
<text x="69.6" y="118.8" transform="rotate(-90 69.6 118.8)">2</text>
<text x="71.2" y="118.8" transform="rotate(-90 71.2 118.8)">4</text>
<text x="74.5" y="118.1">R39</text>
<text x="74.5" y="119.7">47K</text>
<text x="84.2" y="118.8" transform="rotate(-90 84.2 118.8)">2</text>
<text x="85.8" y="118.8" transform="rotate(-90 85.8 118.8)">4</text>
<text x="89.1" y="118.1">R40</text>
<text x="89.1" y="119.7">47K</text>
<text x="98.8" y="118.8" transform="rotate(-90 98.8 118.8)">2</text>
<text x="100.4" y="118.8" transform="rotate(-90 100.4 118.8)">4</text>
<text x="103.7" y="118.1">R41</text>
<text x="103.7" y="119.7">47K</text>
<text x="113.4" y="118.8" transform="rotate(-90 113.4 118.8)">2</text>
<text x="115.1" y="118.8" transform="rotate(-90 115.1 118.8)">4</text>
<text x="170.1" y="119.9">4</text>
<text x="172" y="119.6">G</text>
<text x="175.3" y="116.3">S</text>
<text x="186.3" y="119.9">4</text>
<text x="188.3" y="119.6">G</text>
<text x="191.5" y="116.3">S</text>
<text x="202.6" y="119.9">4</text>
<text x="204.5" y="119.6">G</text>
<text x="207.8" y="116.3">S</text>
<text x="218.8" y="119.9">4</text>
<text x="220.8" y="119.6">G</text>
<text x="224" y="116.3">S</text>
<text x="64.4" y="123.2">1</text>
<text x="79" y="123.2">1</text>
<text x="93.6" y="123.2">1</text>
<text x="108.3" y="123.2">1</text>
<text x="126.8" y="125.4">IRLED_DRIVE_UP</text>
<text x="173.6" y="124.5" transform="rotate(-90 173.6 124.5)">5</text>
<text x="175.2" y="124.5" transform="rotate(-90 175.2 124.5)">6</text>
<text x="175.4" y="121.2">D</text>
<text x="176.8" y="124.5" transform="rotate(-90 176.8 124.5)">7</text>
<text x="178.4" y="124.5" transform="rotate(-90 178.4 124.5)">8</text>
<text x="189.8" y="124.5" transform="rotate(-90 189.8 124.5)">5</text>
<text x="191.5" y="124.5" transform="rotate(-90 191.5 124.5)">6</text>
<text x="191.6" y="121.2">D</text>
<text x="193.1" y="124.5" transform="rotate(-90 193.1 124.5)">7</text>
<text x="194.7" y="124.5" transform="rotate(-90 194.7 124.5)">8</text>
<text x="206.1" y="124.5" transform="rotate(-90 206.1 124.5)">5</text>
<text x="207.7" y="124.5" transform="rotate(-90 207.7 124.5)">6</text>
<text x="207.9" y="121.2">D</text>
<text x="209.3" y="124.5" transform="rotate(-90 209.3 124.5)">7</text>
<text x="210.9" y="124.5" transform="rotate(-90 210.9 124.5)">8</text>
<text x="222.3" y="124.5" transform="rotate(-90 222.3 124.5)">5</text>
<text x="224" y="124.5" transform="rotate(-90 224 124.5)">6</text>
<text x="224.2" y="121.2">D</text>
<text x="225.6" y="124.5" transform="rotate(-90 225.6 124.5)">7</text>
<text x="227.2" y="124.5" transform="rotate(-90 227.2 124.5)">8</text>
<text x="62.9" y="131.4" transform="rotate(-90 62.9 131.4)">G1_FRONT</text>
<text x="69.6" y="126.1" transform="rotate(-90 69.6 126.1)">3</text>
<text x="84.2" y="126.1" transform="rotate(-90 84.2 126.1)">3</text>
<text x="98.8" y="126.1" transform="rotate(-90 98.8 126.1)">3</text>
<text x="113.4" y="126.1" transform="rotate(-90 113.4 126.1)">3</text>
<text x="115.1" y="131.1">D1_RIGHT</text>
<text x="115.1" y="127.8">D1_FRONT</text>
<text x="126.8" y="128.7">IRLED_DRIVE_FRONT</text>
<text x="126.8" y="131.9">IRLED_DRIVE_RIGHT</text>
<text x="168.5" y="127.9" transform="rotate(-90 168.5 127.9)">G1_FRONT</text>
<text x="173.6" y="127.8">D1_FRONT</text>
<text x="184.8" y="128.3" transform="rotate(-90 184.8 128.3)">G1_RIGHT</text>
<text x="189.9" y="127.8">D1_RIGHT</text>
<text x="201" y="128.3" transform="rotate(-90 201 128.3)">G1_REAR</text>
<text x="206.1" y="127.8">D1_REAR</text>
<text x="217.3" y="128.1" transform="rotate(-90 217.3 128.1)">G1_LEFT</text>
<text x="222.4" y="127.8">D1_LEFT</text>
<text x="35.8" y="136.8">IRLED_GATE_FRONT</text>
<text x="57.9" y="136.2">1</text>
<text x="64.2" y="132.9">3</text>
<text x="64.2" y="136.2">2</text>
<text x="66.3" y="134.3">Q11</text>
<text x="66.3" y="136">MOSFET N</text>
<text x="77.5" y="134.7" transform="rotate(-90 77.5 134.7)">G1_RIGHT</text>
<text x="78.9" y="136.2">3</text>
<text x="80.9" y="137.6">Q12</text>
<text x="115.1" y="134.3">D1_REAR</text>
<text x="115.1" y="137.6">D1_LEFT</text>
<text x="126.8" y="135.1">IRLED_DRIVE_REAR</text>
<text x="36.1" y="140">IRLED_GATE_RIGHT</text>
<text x="36.7" y="143.3">IRLED_GATE_REAR</text>
<text x="72.5" y="139.4">1</text>
<text x="78.9" y="139.4">2</text>
<text x="80.9" y="139.2">MOSFET N</text>
<text x="87.1" y="142.7">1</text>
<text x="92.1" y="138" transform="rotate(-90 92.1 138)">G1_REAR</text>
<text x="93.5" y="139.4">3</text>
<text x="93.5" y="142.7">2</text>
<text x="95.6" y="140.8">Q13</text>
<text x="95.6" y="142.5">MOSFET N</text>
<text x="106.7" y="141.1" transform="rotate(-90 106.7 141.1)">G1_LEFT</text>
<text x="108.1" y="142.7">3</text>
<text x="126.8" y="138.4">IRLED_DRIVE_LEFT</text>
<text x="37.4" y="146.5">IRLED_GATE_LEFT</text>
<text x="101.8" y="145.9">1</text>
<text x="108.1" y="145.9">2</text>
<text x="110.2" y="144.1">Q14</text>
<text x="110.2" y="145.7">MOSFET N</text>
<text x="201.3" y="153.8">Pascal Stang</text>
<text x="201.3" y="155.4">Procyon Engineering</text>
<text x="199.6" y="158.7">Title</text>
<text x="206.1" y="160.4">LightNAV System - IRLED Control</text>
<text x="199.6" y="163.6">Size</text>
<text x="201.3" y="165.2">B</text>
<text x="206.1" y="165.2">2002-08-22-0002</text>
<text x="206.1" y="163.6">Document Number</text>
<text x="253.3" y="163.6">Rev</text>
<text x="254.9" y="165.2">A</text>
<text x="199.6" y="168.5">Date:</text>
<text x="206.3" y="168.5">Thursday, September 05, 2002</text>
<text x="232.2" y="168.5">Sheet</text>
<text x="240.3" y="168.5">4</text>
<text x="245.2" y="168.5">of</text>
<text x="250" y="168.5">5</text>
</g>
<g font-size="1.2">
<text x="38.7" y="13.9">5</text>
<text x="87.5" y="13.9">4</text>
<text x="136.2" y="13.9">3</text>
<text x="185" y="13.9">2</text>
<text x="233.8" y="13.9">1</text>
<text x="13.1" y="34.7">D</text>
<text x="258.6" y="34.7">D</text>
<text x="13.1" y="73.3">C</text>
<text x="258.6" y="73.3">C</text>
<text x="13.1" y="111.9">B</text>
<text x="258.6" y="111.9">B</text>
<text x="13.1" y="150.5">A</text>
<text x="258.6" y="150.5">A</text>
<text x="38.7" y="170">5</text>
<text x="87.5" y="170">4</text>
<text x="136.2" y="170">3</text>
<text x="185" y="170">2</text>
<text x="233.8" y="170">1</text>
</g>
</svg>
